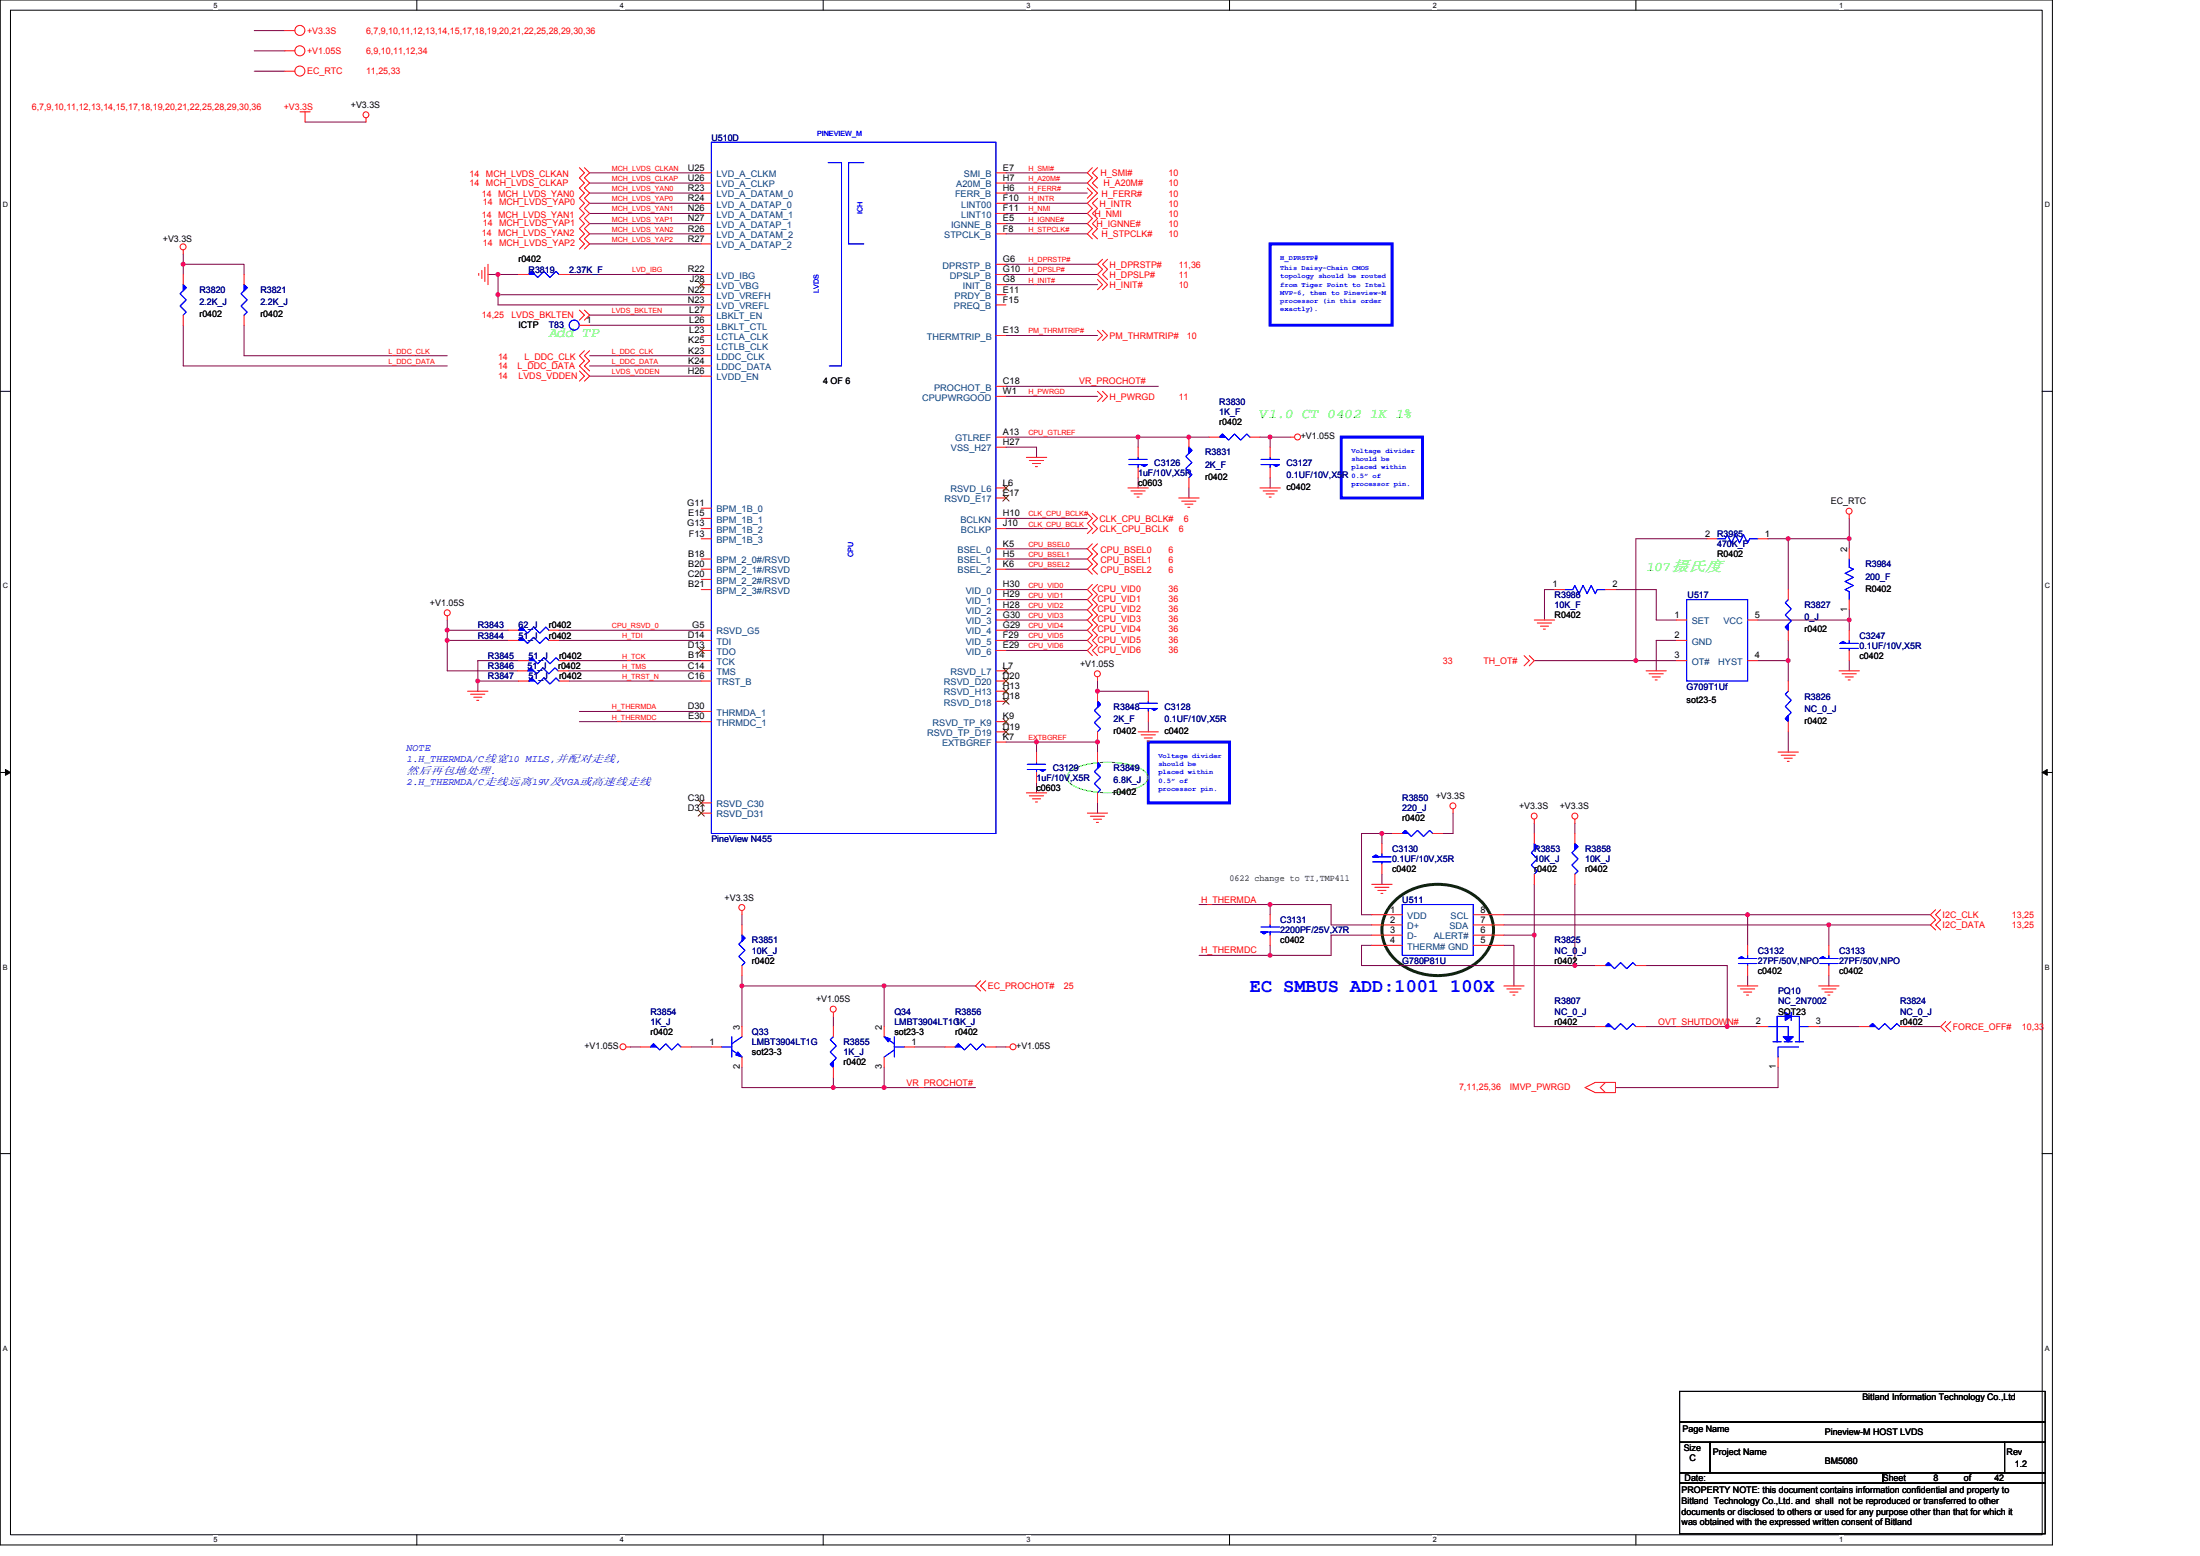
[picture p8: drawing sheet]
<svg xmlns="http://www.w3.org/2000/svg" width="297mm" height="210mm" viewBox="0 0 297 210" stroke-linecap="round" stroke-linejoin="round" font-family="sans-serif">
<path d="M0 0h277.1v208.5h-277.1zM1.4 1.4h274.3v205.7h-274.3z" fill="none" stroke="#000" stroke-width=".14"/>
<g fill="#fff">
<path d="M28.8 .1h.6v1.1h-.6z"/>
<path d="M28.8 207.3h.6v1.1h-.6z"/>
</g>
<path d="M56.3 0v1.4M56.3 207.1v1.4" fill="none" stroke="#000" stroke-width=".14"/>
<g fill="#fff">
<path d="M83.7 .1h.6v1.1h-.6z"/>
<path d="M83.7 207.3h.6v1.1h-.6z"/>
</g>
<path d="M111.1 0v1.4M111.1 207.1v1.4" fill="none" stroke="#000" stroke-width=".14"/>
<g fill="#fff">
<path d="M138.6 .1h.5v1.1h-.5z"/>
<path d="M138.6 207.3h.5v1.1h-.5z"/>
</g>
<path d="M166 0v1.4M166 207.1v1.4" fill="none" stroke="#000" stroke-width=".14"/>
<g fill="#fff">
<path d="M193.4 .1h.6v1.1h-.6z"/>
<path d="M193.4 207.3h.6v1.1h-.6z"/>
</g>
<path d="M220.9 0v1.4M220.9 207.1v1.4" fill="none" stroke="#000" stroke-width=".14"/>
<g fill="#fff">
<path d="M248.3 .1h.6v1.1h-.6z"/>
<path d="M248.3 207.3h.6v1.1h-.6z"/>
<path d="M.4 27.1h.7v1.1h-.7z"/>
<path d="M276.1 27.1h.7v1.1h-.7z"/>
<path d="M.4 78.5h.7v1.1h-.7z"/>
<path d="M276.1 78.5h.7v1.1h-.7z"/>
</g>
<path d="M0 52.8h1.4M275.7 52.8h1.4" fill="none" stroke="#000" stroke-width=".14"/>
<g fill="#fff">
<path d="M.4 130h.7v1.1h-.7z"/>
<path d="M276.1 130h.7v1.1h-.7z"/>
</g>
<path d="M0 104.2h1.4M275.7 104.2h1.4" fill="none" stroke="#000" stroke-width=".14"/>
<path d="M.7 103.8l.7 .4-.7 .4zM275.7 104.2l.7-.4v.8z" fill="#000" stroke="#000" stroke-width=".14"/>
<g fill="#fff">
<path d="M.4 181.4h.7v1.1h-.7z"/>
<path d="M276.1 181.4h.7v1.1h-.7z"/>
</g>
<path d="M0 155.7h1.4M275.7 155.7h1.4M226.8 187.8h49.3v4.1h-49.3zM226.8 191.9h49.3v2.7h-49.3zM226.8 194.6h4.1v4.2h-4.1zM226.8 198.8h27.4v1.3h-27.4zM230.9 194.6h39.8v4.2h-39.8zM254.2 198.8h21.9v1.3h-21.9zM270.7 194.6h5.4v4.2h-5.4zM226.8 200.1h49.3v6.9h-49.3z" fill="none" stroke="#000" stroke-width=".14"/>
<path d="M171.5 32.9h16.5v11h-16.5zM181.1 59h11v8.2h-11zM155 100.1h11v8.3h-11z" fill="none" stroke="#00f" stroke-width=".4"/>
<path d="M188.4 121.5a8.6 8.6 0 0 1 12 .6 5.4 5.4 0 0 1-1.3 8 8.6 8.6 0 0 1-11.3-1.3 5.3 5.3 0 0 1 .6-7.3z" fill="none" stroke="#004000" stroke-width=".4"/>
<path d="M144.5 104.1a8.4 8.4 0 0 1 5-1.2 8.4 8.4 0 0 1 5.1 1.2 .96 .96 0 0 1 0 1.6 8.5 8.5 0 0 1-5.1 1.3 8.4 8.4 0 0 1-5-1.3 .96 .96 0 0 1 0-1.6z" fill="none" stroke="#0f0" stroke-width=".14"/>
<g fill="none" stroke="#800040" stroke-width=".14">
<path d="M34.3 4.1h4.2M34.3 6.9h4.2M34.3 9.6h4.2M41.2 16.5h8.2M24.7 35.7h8.3v1.3M24.7 35.7v1.3M24.7 34.3v1.4M65.9 37h1.3v2.8M67.2 39.8v1.3h27.5M67.2 37h2.8M67.2 39.8h27.5M76.9 37h17.8"/>
<path d="M79.6 23.3h15.1M79.6 26.1h15.1M79.6 24.7h15.1M79.6 27.4h15.1M79.6 30.2h15.1M79.6 28.8h15.1M79.6 31.6h15.1M79.6 32.9h15.1M135.8 37h12.4M135.8 35.7h12.4M135.8 38.4h12.4M135.8 23.3h11"/>
<path d="M135.8 26.1h11M135.8 24.7h11M135.8 27.4h11M135.8 30.2h11M135.8 28.8h11M135.8 31.6h11M24.7 43.9v5.5h35.7M33 43.9v4.1h27.4M79.6 43.9h15.1M79.6 42.5h15.1M79.6 49.4h15.1M79.6 48h15.1"/>
<path d="M79.6 50.8h15.1M135.8 45.3h12.4M135.8 53.5h12.4M135.8 52.1h20.6M135.8 59h17.9M153.7 59v1.3M153.7 59h9.6M170.1 59h1.4M171.5 59v1.3M171.5 59h2.7M135.8 60.3h4.2v1.4M135.8 70h11"/>
<path d="M135.8 71.3h11M135.8 74.1h11M135.8 76.8h11M135.8 75.4h11M135.8 79.6h11M153.7 64.5v1.3M160.5 65.8v1.4M171.5 64.5v1.3M209.9 79.6h-1.4v4.1M218.1 79.6h5.5v4.1h2.8M230.5 72.7h-9.6v16.5M238.7 72.7h2.7v6.9"/>
<path d="M241.4 72.7h8.3M249.7 72.7v1.4M249.7 70v2.7M60.4 83.7v1.3M60.4 85v1.4M60.4 86.4v4.1h9.5M60.4 85h8.2M60.4 86.4h8.2M64.5 91.9h5.5M64.5 91.9v1.4M70 89.2h-5.5v2.7M75.5 86.4h19.2"/>
<path d="M75.5 85h19.2M76.7 90.5h18M76.9 91.9h17.8M76.9 89.2h17.8M78.2 97.4h16.5M78.2 96h16.5M135.8 82.3h11M135.8 80.9h11M135.8 83.7h11M135.8 86.4h11M135.8 85h11M135.8 87.8h11"/>
<path d="M148.2 98.8v2.7M148.2 91.9v1.4h6.8M155 97.4v1.4M207.2 89.2h13.7M220.9 89.2h5.5M226.4 86.4h-2.8v4.1M237.3 89.2h4.1M237.3 83.7h12.4M241.4 89.2v2.7M241.4 98.8v2.7M241.4 86.4v2.8M249.7 89.2v1.3"/>
<path d="M249.7 83.7v1.3M249.7 82.3v1.4M135.8 100.1h4.2v1.4M140 100.1h8.2M140 105.6v1.4M148.2 108.4v1.3M186.6 112.5h1.4M186.6 118v1.3M186.6 112.5h-2.8v10.9h1.4M186.6 112.5v1.4M196.2 109.7v2.8h-1.4M207.2 119.3v6.9"/>
<path d="M207.2 111.1v1.4M212.6 119.3v11M212.6 111.1v1.4M100.2 133.1h19.2M100.2 123.4v1.4M100.2 133.1v5.4M100.2 131.7v1.4M112.5 137.2v1.3M119.4 133.1v5.4M119.4 133.1h12.3M161.9 122.1h9.6M161.9 128.9h9.6"/>
<path d="M171.5 122.1h8.2v2.7h5.5M171.5 122.1v1.3M171.5 127.6v1.3M185.2 126.2h-5.5v2.7h-8.2M185.2 127.6h-1.4v2.7h28.8M203 124.8h43.9M203 126.2h4.2M203 127.6h1.4v5.5M203 123.4h33M207.2 126.2v12.3h8.2M212.6 130.3h2.8M222.2 138.5h11"/>
<path d="M222.2 130.3h11v8.2M233.2 138.5h4.1M236 123.4v4.2M236 131.7v1.4M236 123.4h24.6M245.6 138.5h5.5M246.9 124.8v2.8M246.9 131.7v1.4M246.9 124.8h13.7M257.9 138.5h4.1M85.1 141.3h1.4M93.3 141.3h2.8"/>
<path d="M100.2 144v2.8h12.3M112.5 145.4v1.4M119.4 144v2.8h-6.9M119.4 146.8h12.3M123.5 141.3h4.1M134.5 141.3h1.3M240.1 144v2.8h-22"/>
</g>
<g fill="#f0f" stroke="#f0f" stroke-width=".14">
<circle cx="148.2" cy="100.1" r=".27"/>
<circle cx="139.9" cy="100.1" r=".27"/>
<circle cx="67.2" cy="39.8" r=".27"/>
<circle cx="67.2" cy="37" r=".27"/>
<circle cx="24.7" cy="35.7" r=".27"/>
<circle cx="64.5" cy="91.9" r=".27"/>
<circle cx="148.2" cy="93.3" r=".27"/>
<circle cx="160.5" cy="59" r=".27"/>
<circle cx="153.7" cy="59" r=".27"/>
<circle cx="171.5" cy="59" r=".27"/>
<circle cx="235.9" cy="123.4" r=".27"/>
<circle cx="171.5" cy="122.1" r=".27"/>
<circle cx="171.5" cy="128.9" r=".27"/>
<circle cx="186.6" cy="112.5" r=".27"/>
<circle cx="246.9" cy="124.8" r=".27"/>
<circle cx="119.4" cy="133" r=".27"/>
<circle cx="100.2" cy="133" r=".27"/>
<circle cx="112.5" cy="146.8" r=".27"/>
<circle cx="119.4" cy="146.8" r=".27"/>
<circle cx="60.4" cy="86.4" r=".27"/>
<circle cx="60.4" cy="85" r=".27"/>
<circle cx="249.7" cy="83.7" r=".27"/>
<circle cx="249.7" cy="72.7" r=".27"/>
<circle cx="220.9" cy="89.1" r=".27"/>
<circle cx="241.4" cy="72.7" r=".27"/>
<circle cx="207.1" cy="126.2" r=".27"/>
<circle cx="212.6" cy="130.3" r=".27"/>
<circle cx="233.2" cy="138.5" r=".27"/>
<circle cx="241.4" cy="89.1" r=".27"/>
</g>
<g fill="none" stroke="#f00" stroke-width=".14">
<path d="M38.5 4.1h1.3M38.5 6.9h1.3M38.5 9.6h1.3M40.5 15.1h1.4M41.2 15.1v1.4M49.4 15.9v.6M24.7 33.7v.6M24.7 37v1.4M33 37v1.4M64.6 36.9v.3M65.1 36.5v1.1M65.5 36.1v1.9"/>
<path d="M65.9 35.7v2.7M70 37h1.4M75.5 37h1.4M78.2 22.6l.7 .7-.7 .7 .7 .7-.7 .7 .7 .7-.7 .7 .7 .6-.7 .7 .7 .7-.7 .7 .7 .7-.7 .7 .7 .7-.7 .6 .7 .7-.7 .7M78.9 22.6l.7 .7-.7 .7 .7 .7-.7 .7 .7 .7-.7 .7 .7 .6-.7 .7 .7 .7-.7 .7 .7 .7-.7 .7 .7 .7-.7 .6 .7 .7-.7 .7M94.7 27.4h1.4M94.7 28.8h1.4M94.7 31.6h1.4M94.7 37h1.4M94.7 39.8h1.4M94.7 38.4h1.4M94.7 23.3h1.4"/>
<path d="M94.7 30.2h1.4M94.7 26.1h1.4M94.7 24.7h1.4M94.7 32.9h1.4M134.5 37h1.3M134.5 35.7h1.3M134.5 30.2h1.3M134.5 28.8h1.3M134.5 27.4h1.3M134.5 26.1h1.3M134.5 31.6h1.3M134.5 38.4h1.3"/>
<path d="M134.5 24.7h1.3M134.5 39.8h1.3M134.5 23.3h1.3M146.8 25.4l.7 .7-.7 .7M147.5 22.6l-.7 .7 .7 .7-.7 .7 1.4 1.4-1.4 1.3 .7 .7-.7 .7 .7 .7-.7 .7 .7 .7-.7 .7 .7 .6M148.2 37.7l.7 .7-.7 .7M148.2 22.6l-.7 .7 .7 .7-.7 .7 .7 .7M148.2 26.8l-.7 .6 .7 .7-.7 .7 .7 .7-.7 .7 .7 .7-.7 .7 .7 .6M148.9 35l-.7 .7 .7 .6-.7 .7 1.3 1.4-.6 .7M149.5 35l-.6 .7 .6 .6-.6 .7 .6 .7M24.7 42.5v1.4M33 42.5v1.4"/>
<path d="M78.2 50.1l.7 .7-.7 .6M78.2 41.8l.7 .7-.7 .7M78.2 43.9h1.4M78.9 41.8l.7 .7-.7 .7M78.9 47.3l-.7 .7 .7 .7-.7 .7 1.4 1.4-.7 .6M79.6 47.3l-.7 .7 .7 .7-.7 .7 .7 .7M94.7 41.1h1.4M94.7 43.9h1.4M94.7 45.3h1.4M94.7 42.5h1.4M94.7 46.6h1.4M94.7 48h1.4"/>
<path d="M94.7 49.4h1.4M94.7 50.8h1.4M134.5 59h1.3M134.5 53.5h1.3M134.5 52.1h1.3M134.5 45.3h1.3M134.5 41.1h1.3M148.2 52.8l.7 .7-.7 .7M148.2 44.6l.7 .7-.7 .7M148.9 52.8l.6 .7-.6 .7M148.9 44.6l.6 .7-.6 .7M160.5 59v1.3"/>
<path d="M163.3 59h1.3M168.8 59h1.3M174.2 59h.6M94.7 79.6h1.4M94.7 78.2h1.4M94.7 72.7h1.4M94.7 71.3h1.4M94.7 70h1.4M94.7 68.6h1.4M94.7 76.8h1.4M94.7 75.4h1.4M134.5 60.3h1.3"/>
<path d="M134.5 76.8h1.3M134.5 75.4h1.3M134.5 74.1h1.3M134.5 67.2h1.3M134.5 65.8h1.3M134.5 71.3h1.3M134.5 70h1.3M134.5 79.6h1.3M138.6 61.7h2.7M139 62.1h1.9M139.4 62.5h1.1M139.8 63h.3"/>
<path d="M146.8 69.3l.7 .7-.7 .6 .7 .7-.7 .7M147.5 69.3l.7 .7-.7 .6 .7 .7-.7 .7M147.5 78.9l-.7 .7 .7 .6-.7 .7 .7 .7-.7 .7 .7 .7-.7 .7 .7 .6-.7 .7 .7 .7-.7 .7 .7 .7-.7 .7 .7 .7M147.5 73.4l-.7 .7 .7 .7-.7 .6 .7 .7-.7 .7 .7 .7M148.2 78.9l-.7 .7 .7 .6-.7 .7 .7 .7-.7 .7 .7 .7-.7 .7 .7 .6-.7 .7 .7 .7-.7 .7 .7 .7-.7 .7 .7 .7M148.2 73.4l-.7 .7 .7 .7-.7 .6 .7 .7-.7 .7 .7 .7M152.3 65.8h2.7M152.7 66.3h1.9M153.1 66.7h1.1M153.5 67.1h.3M153.7 63.1v1.4M153.7 60.3v1.4"/>
<path d="M159.1 67.2h2.8M159.6 67.6h1.9M160 68h1.1M160.4 68.5h.3M160.5 64.5v1.3M170.1 65.8h2.8M170.5 66.3h2M170.9 66.7h1.1M171.4 67.1h.2M171.5 63.1v1.4M171.5 60.3v1.4M209.9 79.6h1.4"/>
<path d="M216.8 79.6h1.3M230.5 72.7h1.3M237.3 72.7h1.4M241.4 79.6v1.3M249.7 74.1v1.3M249.7 69.4v.6M60.4 83.1v.6M63.1 93.3h2.8M63.5 93.7h2M64 94.1h1.1M64.4 94.5h.2M68.6 86.4h1.4"/>
<path d="M68.6 85h1.4M69.9 90.5h1.3M70 89.2h1.4M70 91.9h1.4M74.1 86.4h1.4M74.1 85h1.4M75.4 90.5h1.3M75.5 89.2h1.4M75.5 91.9h1.4M94.7 97.4h1.4M94.7 91.9h1.4M94.7 90.5h1.4"/>
<path d="M94.7 89.2h1.4M94.7 87.8h1.4M94.7 86.4h1.4M94.7 85h1.4M94.7 96h1.4M134.5 94.6h1.3M134.5 93.3h1.3M134.5 90.5h1.3M134.5 87.8h1.3M134.5 86.4h1.3M134.5 83.7h1.3M134.5 82.3h1.3"/>
<path d="M134.5 80.9h1.3M134.5 85h1.3M134.5 91.9h1.3M134.5 98.8h1.3M134.5 97.4h1.3M148.2 91.4v.5M148.2 93.3v1.3M148.2 98.8v1.3M153.7 98.8h2.7M154.1 99.2h1.9M154.5 99.6h1.1M154.9 100h.3"/>
<path d="M155 96v1.4M155 93.3v1.3M205.8 88.5l.7 .7-.7 .7M206.5 88.5l.7 .7-.7 .7M207.2 83.7h2.7M207.6 84.1h1.9M208 84.5h1.1M208.4 84.9h.3M222.2 90.5h2.8M222.6 90.9h2M223.1 91.4h1.1M223.5 91.8h.2"/>
<path d="M226.4 86.4h1.3M226.4 89.2h1.3M226.4 83.7h1.3M236 89.2h1.3M236 83.7h1.3M241.4 85v1.4M241.4 97.4v1.4M241.4 91.9v1.4M248.3 90.5h2.8M248.7 90.9h1.9M249.1 91.4h1.1M249.5 91.8h.3"/>
<path d="M249.7 85v1.4M249.7 87.8v1.4M249.7 80.9v1.4M94.7 108.4h1.4M94.7 109.7h1.4M134.5 100.1h1.3M138.6 107h2.7M139 107.4h1.9M139.4 107.8h1.1M139.8 108.2h.3M140 104.2v1.4M140 101.5v1.4"/>
<path d="M146.8 109.7h2.7M147.2 110.2h1.9M147.6 110.6h1.1M148 111h.3M148.2 101.5v1.4M148.2 107v1.4M185.2 119.3h2.8M185.6 119.7h1.9M186.6 113.9v1.3M186.6 116.6v1.4M188 112.5h1.3M193.4 112.5h1.4"/>
<path d="M196.2 109.2v.5M207.2 110.6v.5M207.2 112.5v1.4M207.2 118v1.3M212.6 110.6v.5M212.6 112.5v1.4M212.6 118v1.3M240.1 101.5h2.7M240.5 101.9h1.9M240.9 102.3h1.1M241.3 102.7h.3M100.2 122.9v.5"/>
<path d="M100.2 124.8v1.4M100.2 130.3v1.4M100.2 138.5v1.4M112.5 138.5v1.4M112.5 136.6v.6M119.4 138.5v1.4M132.4 132.4l-.7 .7 .7 .6M133.1 132.4l-.7 .7 .7 .6M171.5 126.2v1.4M171.5 123.4v1.4M185.2 123.4h4.1M185.2 124.8h4.1"/>
<path d="M185.2 126.2h4.1M185.2 127.6h4.1M186 120.2h1.1M186.5 120.6h.2M198.9 127.6h4.1M198.9 126.2h4.1M198.9 124.8h4.1M198.9 123.4h4.1M203 133.1h2.8M203.5 133.5h1.9M203.9 133.9h1.1M204.3 134.3h.3"/>
<path d="M215.4 138.5h1.4M215.4 130.3h1.4M220.9 138.5h1.3M220.9 130.3h1.3M234.6 133.1h2.7M235 133.5h1.9M235.4 133.9h1.1M235.8 134.3h.3M236 127.6v1.3M236 130.3v1.4M237.3 138.5h1.4M244.2 138.5h1.4"/>
<path d="M245.6 133.1h2.7M246 133.5h1.9M246.4 133.9h1.1M246.8 134.3h.3M246.9 127.6v1.3M246.9 130.3v1.4M251.1 138.5h1.3M256.5 138.5h1.4M261.3 122.8l-.7 .6 .7 .7-.7 .7 .7 .7M262 122.8l-.7 .6 .7 .7-.7 .7 .7 .7M262.7 137.9l-.7 .6 .7 .7M263.4 137.9l-.7 .6 .7 .7"/>
<path d="M84.5 141.3h.6M86.5 141.3h1.3M91.9 141.3h1.4M96.1 141.3h1.3M100.2 142.6v1.4M112.5 144v1.4M119.4 142.6v1.4M122.1 141.3h1.4M127.6 141.3h1.4M133.1 141.3h1.4M135.8 141.3h.6M214 146.8l1.4-.7h2.7v1.3h-2.7z"/>
<path d="M216.8 146.1l-.7 .7 .7 .6M240.1 142.6v1.4"/>
<circle cx="40.5" cy="6.9" r=".68"/>
<circle cx="40.5" cy="9.6" r=".68"/>
<circle cx="40.5" cy="4.1" r=".68"/>
<circle cx="49.4" cy="15.5" r=".4"/>
<circle cx="24.7" cy="33.3" r=".4"/>
<circle cx="175.2" cy="59" r=".4"/>
<circle cx="249.7" cy="69" r=".4"/>
<circle cx="60.4" cy="82.7" r=".4"/>
<circle cx="148.2" cy="90.9" r=".4"/>
<circle cx="196.2" cy="108.8" r=".4"/>
<circle cx="207.1" cy="110.1" r=".4"/>
<circle cx="212.6" cy="110.1" r=".4"/>
<circle cx="100.2" cy="122.5" r=".4"/>
<circle cx="112.5" cy="136.2" r=".4"/>
<circle cx="84.1" cy="141.3" r=".4"/>
<circle cx="136.8" cy="141.3" r=".4"/>
</g>
<g fill="none" stroke="#00f" stroke-width=".14">
<path d="M96.1 19.2h38.4v93.3h-38.4zM24.7 38.4l.4 .4-.8 .8 .8 .9-.8 .8 .8 .8-.4 .4M33 38.4l.4 .4-.8 .8 .8 .9-.8 .8 .8 .8-.4 .4M71.4 37l.4-.4 .8 .8 .8-.8 .8 .8 .9-.8 .4 .4M111.8 21.9h1.8v27.5h-1.6M116.6 21.9h-2v11h2M164.6 59l.5-.4 .8 .8 .8-.8 .8 .8 .8-.8 .5 .4M152.4 62h2.5M152.4 62.7h2.5h-.1M153.7 62.7v.4M153.7 61.7v.3M160.5 60.3l.4 .5-.8 .8 .8 .8-.8 .8 .8 .9-.4 .4"/>
<path d="M170.3 62h2.4M170.3 62.7h2.4h-.1M171.5 62.7v.4M171.5 61.7v.3M211.3 79.6h1.1l.2-.6 .6 1.1 .5-1.1 .6 1.1 .5-1.1 .6 1.1 .3-.5h1.1M231.8 72.7h1.1l.3-.5 .6 1.1 .5-1.1 .6 1.1 .5-1.1 .6 1.1 .2-.6h1.1M249.7 75.4v1.1l.5 .3-1.1 .6 1.1 .5-1.1 .6 1.1 .5-1.1 .6 .6 .2v1.1M70 86.4l.4-.4 .8 .8 .8-.8 .9 .8 .8-.8 .4 .4M70 85l.4-.4 .8 .8 .8-.8 .9 .8 .8-.8 .4 .4M71.2 90.5l.4-.4 .9 .8 .8-.8 .8 .8 .8-.8 .5 .4M71.4 89.2l.4-.4 .8 .8 .8-.8 .8 .8 .9-.8 .4 .4M71.4 91.9l.4-.4 .8 .8 .8-.8 .8 .8 .9-.8 .4 .4"/>
<path d="M148.2 94.6l.4 .5-.8 .8 .8 .8-.8 .8 .8 .8-.4 .5M153.8 94.9h2.5M153.8 95.6h2.5h-.2M155 95.6v.4M155 94.6v.3M227.7 80.9h8.3v11h-8.3zM241.4 80.9l-.4 .4 .8 .9-.8 .8 .8 .8-.8 .8 .4 .4M241.4 93.3l-.4 .4 .8 .8-.8 .8 .8 .9-.8 .8 .4 .4M248.4 87.5h2.5M248.6 86.8h-.2h2.5M249.7 86.4v.4M249.7 87.5v.3"/>
<path d="M138.7 103.1h2.5M138.7 103.8h2.5h-.1M140 103.8v.4M140 102.9v.2M148.2 102.9l.4 .4-.8 .8 .8 .8-.8 .8 .8 .9-.4 .4M185.4 116.3h2.4M185.5 115.6h-.1h2.4M186.6 115.2v.4M186.6 116.3v.3M189.3 112.5l.4-.4 .9 .8 .8-.8 .8 .8 .8-.8 .4 .4M207.2 113.9l.4 .4-.8 .8 .8 .8-.8 .8 .8 .9-.4 .4M212.6 113.9l.5 .4-.9 .8 .9 .8-.9 .8 .9 .9-.5 .4"/>
<path d="M98.8 139.9v2.7M100.2 126.2l.4 .4-.8 .8 .8 .8-.8 .9 .8 .8-.4 .4M100.2 139.9l-1.4 1M112.5 139.9l-.4 .4 .8 .8-.8 .9 .8 .8-.8 .8 .4 .4M119.4 139.9l1.4 1M120.8 139.9v2.7M170.3 125.1h2.4M170.4 125.8h-.1h2.4M171.5 125.8v.4M171.5 124.8v.3M189.3 122.1h9.6v6.8h-9.6zM216.8 138.5l.4-.4 .8 .8 .8-.8 .8 .8 .9-.8 .4 .4"/>
<path d="M216.8 130.3l.4-.4 .8 .8 .8-.8 .8 .8 .9-.8 .4 .4M234.7 130h2.5M234.9 129.3h-.2h2.5M236 128.9v.4M236 130v.3M238.7 138.5h2.7v1.4M241 137.2h-1.1v3.4M241.8 137.2h1.1v3.4M241.8 136.6v1.1M242.9 138.5h1.3M245.7 130h2.5M245.8 129.3h-.1h2.5"/>
<path d="M246.9 128.9v.4M246.9 130v.3M252.4 138.5l.4-.4 .9 .8 .8-.8 .8 .8 .8-.8 .4 .4M87.8 141.3l.4-.4 .9 .8 .8-.8 .8 .8 .8-.8 .4 .4M97.4 141.3h1.4M98.8 141.7l1.4 .9M120.8 141.3h1.3M120.8 141.7l-1.4 .9M129 141.3l.4-.4 .8 .8 .8-.8 .8 .8 .9-.8 .4 .4M239.4 140.6h1.1M240.9 140.6h1.1M242.4 140.6h1.1"/>
<path d="M242.8 141.3h-2.7v1.3"/>
<circle cx="77.5" cy="43.9" r=".68"/>
</g>
<g fill="#00f" stroke="#00f" stroke-width=".14">
<path d="M155.4 95.6h.9l-.5 .3z" fill-rule="evenodd"/>
<path d="M155.4 95.6h.9l-.5 .3z" fill-rule="evenodd"/>
<path d="M248.4 86.8l.5-.2 .4 .2z" fill-rule="evenodd"/>
<path d="M248.4 86.8l.5-.2 .4 .2z" fill-rule="evenodd"/>
<path d="M171.9 62.7h.8l-.4 .3z" fill-rule="evenodd"/>
<path d="M171.9 62.7h.8l-.4 .3z" fill-rule="evenodd"/>
<path d="M71.2 90.5l.4-.4 .4 .4z" fill-rule="evenodd"/>
<path d="M71.2 90.5l.4-.4 .4 .4z" fill-rule="evenodd"/>
<path d="M70.4 86l.4 .4h-.8z" fill-rule="evenodd"/>
<path d="M70.4 86l.4 .4h-.8z" fill-rule="evenodd"/>
<path d="M207.2 113.9l.4 .4-.4 .4z" fill-rule="evenodd"/>
<path d="M207.2 113.9l.4 .4-.4 .4z" fill-rule="evenodd"/>
<path d="M241 84.6l.4-.4v.8z" fill-rule="evenodd"/>
<path d="M241 84.6l.4-.4v.8z" fill-rule="evenodd"/>
<path d="M154.1 62.7h.8l-.4 .3z" fill-rule="evenodd"/>
<path d="M154.1 62.7h.8l-.4 .3z" fill-rule="evenodd"/>
<path d="M245.7 129.3l.4-.2 .4 .2z" fill-rule="evenodd"/>
<path d="M245.7 129.3l.4-.2 .4 .2z" fill-rule="evenodd"/>
<path d="M33 38.4l.4 .4-.4 .4z" fill-rule="evenodd"/>
<path d="M33 38.4l.4 .4-.4 .4z" fill-rule="evenodd"/>
<path d="M217.2 138.1l.4 .4h-.8z" fill-rule="evenodd"/>
<path d="M217.2 138.1l.4 .4h-.8z" fill-rule="evenodd"/>
<path d="M100.2 126.2l.4 .4-.4 .4z" fill-rule="evenodd"/>
<path d="M100.2 126.2l.4 .4-.4 .4z" fill-rule="evenodd"/>
<path d="M241 136.6l.8 .6-.8 .5z" fill-rule="evenodd"/>
<path d="M240.8 139.9h1.3l-.7 .7z" fill-rule="evenodd"/>
<path d="M241 136.6l.8 .6-.8 .5z" fill-rule="evenodd"/>
<path d="M240.8 139.9h1.3l-.7 .7z" fill-rule="evenodd"/>
<path d="M212.6 113.9l.5 .4-.5 .4z" fill-rule="evenodd"/>
<path d="M212.6 113.9l.5 .4-.5 .4z" fill-rule="evenodd"/>
<path d="M170.3 125.8h.8l-.4 .2z" fill-rule="evenodd"/>
<path d="M170.3 125.8h.8l-.4 .2z" fill-rule="evenodd"/>
<path d="M217.2 129.9l.4 .4h-.8z" fill-rule="evenodd"/>
<path d="M217.2 129.9l.4 .4h-.8z" fill-rule="evenodd"/>
<path d="M71.8 88.8l.4 .4h-.8z" fill-rule="evenodd"/>
<path d="M71.8 88.8l.4 .4h-.8z" fill-rule="evenodd"/>
<path d="M185.4 115.6l.4-.2 .4 .2z" fill-rule="evenodd"/>
<path d="M185.4 115.6l.4-.2 .4 .2z" fill-rule="evenodd"/>
<path d="M252.4 138.5l.4-.4 .4 .4z" fill-rule="evenodd"/>
<path d="M252.4 138.5l.4-.4 .4 .4z" fill-rule="evenodd"/>
<path d="M129.4 140.9l.4 .4h-.8z" fill-rule="evenodd"/>
<path d="M129.4 140.9l.4 .4h-.8z" fill-rule="evenodd"/>
<path d="M140.4 103.8h.8l-.4 .3z" fill-rule="evenodd"/>
<path d="M140.4 103.8h.8l-.4 .3z" fill-rule="evenodd"/>
<path d="M88.2 140.9l.4 .4h-.8z" fill-rule="evenodd"/>
<path d="M88.2 140.9l.4 .4h-.8z" fill-rule="evenodd"/>
<path d="M112.1 143.6l.4-.4v.8z" fill-rule="evenodd"/>
<path d="M112.1 143.6l.4-.4v.8z" fill-rule="evenodd"/>
<path d="M234.7 129.3l.4-.2 .4 .2z" fill-rule="evenodd"/>
<path d="M234.7 129.3l.4-.2 .4 .2z" fill-rule="evenodd"/>
<path d="M71.8 36.6l.4 .4h-.8z" fill-rule="evenodd"/>
<path d="M71.8 36.6l.4 .4h-.8z" fill-rule="evenodd"/>
<path d="M71.8 91.5l.4 .4h-.8z" fill-rule="evenodd"/>
<path d="M71.8 91.5l.4 .4h-.8z" fill-rule="evenodd"/>
<path d="M99.6 142l.6 .6-.8-.2z" fill-rule="evenodd"/>
<path d="M99.6 142l.6 .6-.8-.2z" fill-rule="evenodd"/>
<path d="M189.7 112.1l.4 .4h-.8z" fill-rule="evenodd"/>
<path d="M189.7 112.1l.4 .4h-.8z" fill-rule="evenodd"/>
<path d="M165.1 58.6l.4 .4h-.9z" fill-rule="evenodd"/>
<path d="M165.1 58.6l.4 .4h-.9z" fill-rule="evenodd"/>
<path d="M148.2 102.9l.4 .4-.4 .4z" fill-rule="evenodd"/>
<path d="M148.2 102.9l.4 .4-.4 .4z" fill-rule="evenodd"/>
<path d="M160.5 60.3l.4 .5-.4 .4z" fill-rule="evenodd"/>
<path d="M160.5 60.3l.4 .5-.4 .4z" fill-rule="evenodd"/>
<path d="M119.4 139.9l.8 .3-.3 .4z" fill-rule="evenodd"/>
<path d="M119.4 139.9l.8 .3-.3 .4z" fill-rule="evenodd"/>
<path d="M241.4 96.6v.8l-.4-.4z" fill-rule="evenodd"/>
<path d="M241.4 96.6v.8l-.4-.4z" fill-rule="evenodd"/>
<path d="M148.2 94.6l.4 .5-.4 .4z" fill-rule="evenodd"/>
<path d="M148.2 94.6l.4 .5-.4 .4z" fill-rule="evenodd"/>
<path d="M24.7 38.4l.4 .4-.4 .4z" fill-rule="evenodd"/>
<path d="M24.7 38.4l.4 .4-.4 .4z" fill-rule="evenodd"/>
<path d="M70.4 84.6l.4 .4h-.8z" fill-rule="evenodd"/>
<path d="M70.4 84.6l.4 .4h-.8z" fill-rule="evenodd"/>
</g>
<g fill="none" stroke="#804000" stroke-width=".14">
<path d="M94.3 38l.8 .8M95.1 38l-.8 .8M135.4 66.8l.8 .8M135.4 65.4l.8 .9M136.2 66.8l-.8 .8M136.2 65.4l-.8 .9M94.3 87.4l.8 .8M95.1 87.4l-.8 .8M135.4 94.2l.8 .9M135.4 92.9l.8 .8M135.4 90.1l.8 .9M135.4 91.5l.8 .8"/>
<path d="M135.4 98.4l.8 .8M135.4 97l.8 .8M136.2 94.2l-.8 .9M136.2 92.9l-.8 .8M136.2 90.1l-.8 .9M136.2 91.5l-.8 .8M136.2 98.4l-.8 .8M136.2 97l-.8 .8M94.3 107.9l.8 .9M94.3 109.3l.8 .9M95.1 107.9l-.8 .9M95.1 109.3l-.8 .9"/>
</g>
<text font-size="2.6" fill="#00f" x="168.8" y="133.9">EC SMBUS ADD:1001 100X</text>
<g font-size="1.9" fill="#0f0">
<text x="74.1" y="45.5">Add TP</text>
<text x="170.1" y="56.5">V1.0 CT 0402 1K 1%</text>
<text x="222.2" y="77">107摄氏度</text>
</g>
<text font-size="1.5" fill="#00f" x="54.9" y="104.4">然后再包地处理.</text>
<g font-size="1.4" fill="#00f">
<text x="54.9" y="101.3">NOTE</text>
<text x="54.9" y="102.8">1.H_THERMDA/C线宽10 MILS,并配对走线,</text>
<text x="54.9" y="105.9">2.H_THERMDA/C走线远离19V及VGA或高速线走线</text>
</g>
<g font-size="1.2" fill="#f00">
<text x="41.5" y="4.6">+V3.3S</text>
<text x="49.4" y="4.6">6,7,9,10,11,12,13,14,15,17,18,19,20,21,22,25,28,29,30,36</text>
<text x="41.5" y="7.3">+V1.05S</text>
<text x="41.5" y="10">EC_RTC</text>
<text x="49.4" y="10">11,25,33</text>
<text x="49.4" y="7.3">6,9,10,11,12,34</text>
<text x="4.3" y="14.8">6,7,9,10,11,12,13,14,15,17,18,19,20,21,22,25,28,29,30,36</text>
<text x="38.3" y="14.8">+V3.3S</text>
<text x="63.4" y="23.9">14</text>
<text x="65.6" y="23.9">MCH_LVDS_CLKAN</text>
<text x="148.6" y="23.7">H_SMI#</text>
<text x="157.8" y="23.7">10</text>
<text x="63.4" y="25.1">14</text>
<text x="65.1" y="26.6">14 MCH_LVDS_YAN0</text>
<text x="65.1" y="29.4">14 MCH_LVDS_YAN1</text>
<text x="65.2" y="27.7">14</text>
<text x="65.6" y="25.1">MCH_LVDS_CLKAP</text>
<text x="67.4" y="27.7">MCH_LVDS_YAP0</text>
<text x="147.8" y="29.3">H_NMI</text>
<text x="148.5" y="27.9">H_INTR</text>
<text x="148.7" y="26.6">H_FERR#</text>
<text x="149" y="25.1">H_A20M#</text>
<text x="157.8" y="25.1">10</text>
<text x="157.8" y="26.6">10</text>
<text x="157.8" y="27.9">10</text>
<text x="157.8" y="29.3">10</text>
<text x="65.1" y="31.9">14 MCH_LVDS_YAN2</text>
<text x="65.2" y="33.2">14</text>
<text x="65.2" y="30.5">14</text>
<text x="67.4" y="33.2">MCH_LVDS_YAP2</text>
<text x="67.4" y="30.5">MCH_LVDS_YAP1</text>
<text x="148" y="30.6">H_IGNNE#</text>
<text x="148.7" y="32">H_STPCLK#</text>
<text x="157.8" y="32">10</text>
<text x="157.8" y="30.6">10</text>
<text x="149.8" y="37.5">H_DPSLP#</text>
<text x="149.8" y="36.1">H_DPRSTP#</text>
<text x="149.8" y="38.8">H_INIT#</text>
<text x="159.1" y="37.5">11</text>
<text x="159.1" y="36.1">11,36</text>
<text x="159.1" y="38.8">10</text>
<text x="65.1" y="43">14,25</text>
<text x="69" y="43">LVDS_BKLTEN</text>
<text x="149.8" y="45.7">PM_THRMTRIP#</text>
<text x="160.2" y="45.7">10</text>
<text x="67.2" y="49.8">14</text>
<text x="67.2" y="48.6">14</text>
<text x="67.2" y="51.2">14</text>
<text x="69.9" y="49.8">L_DDC_DATA</text>
<text x="70" y="51.2">LVDS_VDDEN</text>
<text x="70.8" y="48.6">L_DDC_CLK</text>
<text x="145.7" y="51.9">VR_PROCHOT#</text>
<text x="149.8" y="53.9">H_PWRGD</text>
<text x="159.1" y="53.9">11</text>
<text x="148.5" y="70.4">CLK_CPU_BCLK#</text>
<text x="148.5" y="71.8">CLK_CPU_BCLK</text>
<text x="159.1" y="71.8">6</text>
<text x="159.8" y="70.4">6</text>
<text x="148.6" y="74.6">CPU_BSEL0</text>
<text x="148.6" y="76">CPU_BSEL1</text>
<text x="148.6" y="77.4">CPU_BSEL2</text>
<text x="157.8" y="74.6">6</text>
<text x="157.8" y="76">6</text>
<text x="157.8" y="77.4">6</text>
<text x="148.2" y="81.2">CPU_VID1</text>
<text x="148.2" y="84">CPU_VID3</text>
<text x="148.2" y="82.6">CPU_VID2</text>
<text x="148.2" y="79.9">CPU_VID0</text>
<text x="157.8" y="81.2">36</text>
<text x="157.8" y="84">36</text>
<text x="157.8" y="82.6">36</text>
<text x="157.8" y="79.9">36</text>
<text x="148.2" y="86.7">CPU_VID5</text>
<text x="148.2" y="85.3">CPU_VID4</text>
<text x="148.2" y="88.1">CPU_VID6</text>
<text x="157.8" y="86.7">36</text>
<text x="157.8" y="85.3">36</text>
<text x="157.8" y="88.1">36</text>
<text x="194.8" y="89.6">33</text>
<text x="200.3" y="89.6">TH_OT#</text>
<text x="162.2" y="121.8">H_THERMDA</text>
<text x="262.3" y="125.3">I2C_DATA</text>
<text x="262.3" y="123.9">I2C_CLK</text>
<text x="271.6" y="123.9">13,25</text>
<text x="271.6" y="125.3">13,25</text>
<text x="162.2" y="128.7">H_THERMDC</text>
<text x="133.4" y="133.5">EC_PROCHOT#</text>
<text x="143.7" y="133.5">25</text>
<text x="223.9" y="138.3">OVT_SHUTDOWN#</text>
<text x="263.7" y="139">FORCE_OFF#</text>
<text x="273" y="139">10,33</text>
<text x="122.4" y="146.5">VR_PROCHOT#</text>
<text x="197" y="147.1">7,11,25,36</text>
<text x="203.9" y="147.1">IMVP_PWRGD</text>
</g>
<g font-size="1.2">
<text x="47.4" y="14.6">+V3.3S</text>
<text x="92.9" y="23">U25</text>
<text x="135.4" y="23">E7</text>
<text x="92.9" y="27.1">R24</text>
<text x="92.9" y="28.5">N26</text>
<text x="92.9" y="29.9">N27</text>
<text x="92.9" y="25.8">R23</text>
<text x="92.9" y="24.4">U26</text>
<text x="135.4" y="24.4">H7</text>
<text x="135.4" y="29.9">E5</text>
<text x="135.4" y="28.5">F11</text>
<text x="135.4" y="27.1">F10</text>
<text x="135.4" y="25.8">H6</text>
<text x="22" y="32.7">+V3.3S</text>
<text x="70" y="35.4">r0402</text>
<text x="92.9" y="31.3">R26</text>
<text x="92.9" y="32.6">R27</text>
<text x="135.4" y="31.3">F8</text>
<text x="135.4" y="35.4">G6</text>
<text x="92.9" y="36.7">R22</text>
<text x="92.9" y="39.5">N22</text>
<text x="92.9" y="40.9">N23</text>
<text x="93.1" y="38.1">J28</text>
<text x="135.4" y="36.7">G10</text>
<text x="135.4" y="40.9">F15</text>
<text x="135.4" y="38.1">G8</text>
<text x="135.4" y="39.5">E11</text>
<text x="26.9" y="42.8">r0402</text>
<text x="35.2" y="42.8">r0402</text>
<text x="70" y="44.3">ICTP</text>
<text x="79.2" y="43.6">1</text>
<text x="92.9" y="46.3">K25</text>
<text x="92.9" y="47.7">K23</text>
<text x="93.1" y="43.6">L26</text>
<text x="93.1" y="45">L23</text>
<text x="93.1" y="42.2">L27</text>
<text x="135.4" y="45">E13</text>
<text x="92.9" y="50.5">H26</text>
<text x="92.9" y="49.1">K24</text>
<text x="111.1" y="51.9">4 OF 6</text>
<text x="135.4" y="53.2">W1</text>
<text x="135.4" y="51.8">C18</text>
<text x="135.4" y="58.7">A13</text>
<text x="164.6" y="57.4">r0402</text>
<text x="175.6" y="59.3">+V1.05S</text>
<text x="135.4" y="65.6">L6</text>
<text x="135.4" y="60">H27</text>
<text x="153.7" y="65.6">c0603</text>
<text x="162.7" y="64.8">r0402</text>
<text x="92.8" y="71">G13</text>
<text x="92.8" y="68.3">G11</text>
<text x="92.9" y="69.7">E15</text>
<text x="135.4" y="66.9">E17</text>
<text x="135.4" y="71">J10</text>
<text x="135.4" y="69.7">H10</text>
<text x="173.7" y="66.1">c0402</text>
<text x="247.2" y="68.1">EC_RTC</text>
<text x="92.9" y="77.9">C20</text>
<text x="92.9" y="76.5">B20</text>
<text x="92.9" y="75.1">B18</text>
<text x="93" y="72.4">F13</text>
<text x="135.4" y="76.5">K6</text>
<text x="135.4" y="75.1">H5</text>
<text x="135.4" y="73.8">K5</text>
<text x="230.2" y="72.4">2</text>
<text x="231.8" y="75.2">R0402</text>
<text x="238.3" y="72.4">1</text>
<text x="249.4" y="74.5" transform="rotate(-90 249.4 74.5)">2</text>
<text x="58.1" y="81.8">+V1.05S</text>
<text x="92.9" y="79.3">B21</text>
<text x="135.4" y="83.4">G30</text>
<text x="135.4" y="82">H28</text>
<text x="135.4" y="80.6">H29</text>
<text x="135.4" y="79.3">H30</text>
<text x="209.6" y="79.3">1</text>
<text x="209.9" y="83.4">R0402</text>
<text x="217.7" y="79.3">2</text>
<text x="226.1" y="83.4">1</text>
<text x="236.9" y="83.4">5</text>
<text x="249.4" y="82.6" transform="rotate(-90 249.4 82.6)">1</text>
<text x="251.9" y="79.9">R0402</text>
<text x="74.1" y="86.2">r0402</text>
<text x="74.1" y="84.8">r0402</text>
<text x="75.5" y="88.9">r0402</text>
<text x="92.9" y="87.5">D13</text>
<text x="92.9" y="86.1">D14</text>
<text x="92.9" y="88.9">B14</text>
<text x="93.5" y="84.8">G5</text>
<text x="135.4" y="87.5">E29</text>
<text x="135.4" y="86.1">F29</text>
<text x="135.4" y="84.8">G29</text>
<text x="226.1" y="86.1">2</text>
<text x="226.1" y="88.9">3</text>
<text x="236.9" y="88.9">4</text>
<text x="243.6" y="85.3">r0402</text>
<text x="251.1" y="88.9">c0402</text>
<text x="75.3" y="90.3">r0402</text>
<text x="75.5" y="91.7">r0402</text>
<text x="92.9" y="91.6">C16</text>
<text x="92.9" y="90.2">C14</text>
<text x="92.9" y="95.7">D30</text>
<text x="135.4" y="90.2">L7</text>
<text x="135.4" y="94.3">D18</text>
<text x="135.4" y="93">H13</text>
<text x="135.4" y="91.6">D20</text>
<text x="145.8" y="90">+V1.05S</text>
<text x="227.7" y="94.8">sot23-5</text>
<text x="92.9" y="97.1">E30</text>
<text x="135.4" y="98.5">D19</text>
<text x="135.4" y="97.1">K9</text>
<text x="135.4" y="99.8">K7</text>
<text x="150.4" y="99.1">r0402</text>
<text x="157.2" y="99.1">c0402</text>
<text x="243.6" y="97.7">r0402</text>
<text x="140" y="106.7">c0603</text>
<text x="150.4" y="107.3">r0402</text>
<text x="193.8" y="107.8">+V3.3S</text>
<text x="92.9" y="108.1">C30</text>
<text x="92.9" y="109.4">D31</text>
<text x="189.3" y="110.8">r0402</text>
<text x="205.1" y="109.2">+V3.3S</text>
<text x="210.6" y="109.2">+V3.3S</text>
<text x="188" y="117.7">c0402</text>
<text x="207.2" y="117.7">r0402</text>
<text x="214" y="117.7">r0402</text>
<text x="97.8" y="121.6">+V3.3S</text>
<text x="187.7" y="123.1">1</text>
<text x="187.7" y="124.5">2</text>
<text x="187.7" y="125.9">3</text>
<text x="199.9" y="124.5">7</text>
<text x="199.9" y="123.1">8</text>
<text x="199.9" y="125.9">6</text>
<text x="101.5" y="130">r0402</text>
<text x="172.9" y="127.3">c0402</text>
<text x="187.7" y="127.3">4</text>
<text x="199.9" y="127.3">5</text>
<text x="209.9" y="130">r0402</text>
<text x="237.3" y="131.4">c0402</text>
<text x="248.3" y="131.4">c0402</text>
<text x="110.2" y="135.3">+V1.05S</text>
<text x="240.1" y="136.9">SOT23</text>
<text x="78.9" y="141.6">+V1.05S</text>
<text x="87.8" y="139.7">r0402</text>
<text x="95.8" y="141">1</text>
<text x="99.9" y="139" transform="rotate(-90 99.9 139)">3</text>
<text x="101.5" y="142.4">sot23-3</text>
<text x="113.9" y="143.8">r0402</text>
<text x="119.1" y="139" transform="rotate(-90 119.1 139)">2</text>
<text x="120.8" y="139.7">sot23-3</text>
<text x="123.1" y="141">1</text>
<text x="129" y="139.7">r0402</text>
<text x="137.2" y="141.6">+V1.05S</text>
<text x="209.9" y="138.3">r0402</text>
<text x="237.1" y="138.2">2</text>
<text x="245.1" y="138.2">3</text>
<text x="256.5" y="138.3">r0402</text>
<text x="99.9" y="144.3" transform="rotate(-90 99.9 144.3)">2</text>
<text x="119.1" y="144.3" transform="rotate(-90 119.1 144.3)">3</text>
<text x="239.8" y="144.3" transform="rotate(-90 239.8 144.3)">1</text>
<text x="251.5" y="188.9">Bitland Information Technology Co.,Ltd</text>
<text x="227.2" y="193.3">Page Name</text>
<text x="227.3" y="195.7">Size</text>
<text x="228.1" y="197.1">C</text>
<text x="231.3" y="196.3">Project Name</text>
<text x="246.4" y="197.5">BM5080</text>
<text x="246.4" y="193.7">Pineview-M HOST LVDS</text>
<text x="270.9" y="196.3">Rev</text>
<text x="272" y="198">1.2</text>
<text x="227.1" y="201.5">PROPERTY NOTE: this document contains information confidential and property to</text>
<text x="227.1" y="202.9">Bitland Technology Co.,Ltd. and shall not be reproduced or transferred to other</text>
<text x="227.5" y="199.9">Date:</text>
<text x="254.2" y="199.9">Sheet</text>
<text x="261.1" y="199.9">8</text>
<text x="265.2" y="199.9">of</text>
<text x="269.3" y="199.9">42</text>
<text x="227.1" y="204.4">documents or disclosed to others or used for any purpose other than that for which it</text>
<text x="227.1" y="205.8">was obtained with the expressed written consent of Bitland</text>
</g>
<g font-size="1.2" fill="#000080">
<text x="96.1" y="19">U510D</text>
<text x="26.9" y="39.5">R3820</text>
<text x="26.9" y="41.2">2.2K_J</text>
<text x="35.2" y="39.5">R3821</text>
<text x="35.2" y="41.2">2.2K_J</text>
<text x="71.4" y="36.8">R3819</text>
<text x="76.9" y="36.8">2.37K_F</text>
<text x="74.1" y="44.3">T83</text>
<text x="164.6" y="54.6">R3830</text>
<text x="164.6" y="56">1K_F</text>
<text x="153.7" y="64.2">1uF/10V,X5R</text>
<text x="155.8" y="62.8">C3126</text>
<text x="162.7" y="61.5">R3831</text>
<text x="162.7" y="63.1">2K_F</text>
<text x="173.7" y="62.8">C3127</text>
<text x="173.7" y="64.5">0.1UF/10V,X5R</text>
<text x="231.8" y="72.5">R3985</text>
<text x="231.8" y="73.8">470K_F</text>
<text x="251.9" y="76.6">R3984</text>
<text x="209.9" y="80.7">R3986</text>
<text x="209.9" y="82">10K_F</text>
<text x="227.9" y="80.7">U517</text>
<text x="243.6" y="82">R3827</text>
<text x="243.6" y="83.7">0_J</text>
<text x="251.9" y="78.2">200_F</text>
<text x="64.5" y="86.2">R3844</text>
<text x="64.5" y="84.8">R3843</text>
<text x="65.9" y="88.9">R3845</text>
<text x="70" y="86.2">51_J</text>
<text x="70" y="84.8">62_J</text>
<text x="71.4" y="88.9">51_J</text>
<text x="251.1" y="86.2">C3247</text>
<text x="251.1" y="87.5">0.1UF/10V,X5R</text>
<text x="65.9" y="90.3">R3846</text>
<text x="65.9" y="91.7">R3847</text>
<text x="71.2" y="90.3">51_J</text>
<text x="71.4" y="91.7">51_J</text>
<text x="150.4" y="95.8">R3848</text>
<text x="157.2" y="95.8">C3128</text>
<text x="227.7" y="93.2">G709T1Uf</text>
<text x="243.6" y="94.4">R3826</text>
<text x="150.4" y="97.4">2K_F</text>
<text x="157.2" y="97.4">0.1UF/10V,X5R</text>
<text x="243.6" y="96">NC_0_J</text>
<text x="140" y="105.4">1uF/10V,X5R</text>
<text x="142.1" y="104">C3129</text>
<text x="150.4" y="104">R3849</text>
<text x="150.4" y="105.6">6.8K_J</text>
<text x="96.1" y="113.6">PineView N455</text>
<text x="189.3" y="109.5">220_J</text>
<text x="189.3" y="108.1">R3850</text>
<text x="188" y="115">C3130</text>
<text x="188" y="116.3">0.1UF/10V,X5R</text>
<text x="207.2" y="116.3">10K_J</text>
<text x="207.2" y="115">R3853</text>
<text x="214" y="116.3">10K_J</text>
<text x="214" y="115">R3858</text>
<text x="172.9" y="124.6">C3131</text>
<text x="172.9" y="125.9">2200PF/25V,X7R</text>
<text x="189.3" y="121.8">U511</text>
<text x="101.5" y="127.3">R3851</text>
<text x="101.5" y="128.7">10K_J</text>
<text x="189.3" y="130">G780P81U</text>
<text x="209.9" y="127.3">R3825</text>
<text x="209.9" y="128.7">NC_0_J</text>
<text x="237.3" y="128.7">C3132</text>
<text x="237.3" y="130">27PF/50V,NPO</text>
<text x="248.3" y="128.7">C3133</text>
<text x="248.3" y="130">27PF/50V,NPO</text>
<text x="87.8" y="136.9">R3854</text>
<text x="120.8" y="136.9">Q34</text>
<text x="129" y="136.9">R3856</text>
<text x="209.9" y="135.6">R3807</text>
<text x="209.9" y="136.9">NC_0_J</text>
<text x="240.1" y="134.2">PQ10</text>
<text x="240.1" y="135.6">NC_2N7002</text>
<text x="256.5" y="135.6">R3824</text>
<text x="256.5" y="136.9">NC_0_J</text>
<text x="87.8" y="138.3">1K_J</text>
<text x="101.5" y="139.7">Q33</text>
<text x="101.5" y="141">LMBT3904LT1G</text>
<text x="113.9" y="141">R3855</text>
<text x="113.9" y="142.4">1K_J</text>
<text x="120.8" y="138.3">LMBT3904LT1G</text>
<text x="129" y="138.3">1K_J</text>
</g>
<g font-size="1.2" fill="#004080">
<text x="96.7" y="23.9">LVD_A_CLKM</text>
<text x="130.2" y="23.9">SMI_B</text>
<text x="96.7" y="28">LVD_A_DATAP_0</text>
<text x="96.7" y="29.4">LVD_A_DATAM_1</text>
<text x="96.7" y="26.6">LVD_A_DATAM_0</text>
<text x="96.7" y="25.3">LVD_A_CLKP</text>
<text x="128.9" y="26.6">FERR_B</text>
<text x="129.1" y="25.3">A20M_B</text>
<text x="129.8" y="29.4">LINT10</text>
<text x="129.8" y="28">LINT00</text>
<text x="96.7" y="32.1">LVD_A_DATAM_2</text>
<text x="96.7" y="30.8">LVD_A_DATAP_1</text>
<text x="96.7" y="33.5">LVD_A_DATAP_2</text>
<text x="127.5" y="32.1">STPCLK_B</text>
<text x="128.4" y="30.8">IGNNE_B</text>
<text x="96.7" y="37.6">LVD_IBG</text>
<text x="96.7" y="40.3">LVD_VREFH</text>
<text x="96.7" y="41.7">LVD_VREFL</text>
<text x="96.7" y="39">LVD_VBG</text>
<text x="127.3" y="36.2">DPRSTP_B</text>
<text x="128.2" y="37.6">DPSLP_B</text>
<text x="128.8" y="41.7">PREQ_B</text>
<text x="128.9" y="40.3">PRDY_B</text>
<text x="130" y="39">INIT_B</text>
<text x="96.7" y="44.5">LBKLT_CTL</text>
<text x="96.7" y="45.8">LCTLA_CLK</text>
<text x="96.7" y="43.1">LBKLT_EN</text>
<text x="96.7" y="47.2">LCTLB_CLK</text>
<text x="125.1" y="45.8">THERMTRIP_B</text>
<text x="96.7" y="48.6">LDDC_CLK</text>
<text x="96.7" y="50">LDDC_DATA</text>
<text x="96.7" y="51.3">LVDD_EN</text>
<text x="126.1" y="52.7">PROCHOT_B</text>
<text x="124.5" y="54.1">CPUPWRGOOD</text>
<text x="128.9" y="59.6">GTLREF</text>
<text x="128.4" y="60.9">VSS_H27</text>
<text x="96.7" y="71.9">BPM_1B_2</text>
<text x="96.7" y="70.5">BPM_1B_1</text>
<text x="96.7" y="69.2">BPM_1B_0</text>
<text x="127.5" y="67.8">RSVD_E17</text>
<text x="128.3" y="66.4">RSVD_L6</text>
<text x="129.7" y="70.5">BCLKN</text>
<text x="129.7" y="71.9">BCLKP</text>
<text x="96.7" y="73.3">BPM_1B_3</text>
<text x="96.7" y="77.4">BPM_2_1#/RSVD</text>
<text x="96.7" y="76">BPM_2_0#/RSVD</text>
<text x="129.3" y="77.4">BSEL_2</text>
<text x="129.3" y="76">BSEL_1</text>
<text x="129.3" y="74.6">BSEL_0</text>
<text x="96.7" y="80.1">BPM_2_3#/RSVD</text>
<text x="96.7" y="78.8">BPM_2_2#/RSVD</text>
<text x="130.4" y="82.9">VID_2</text>
<text x="130.4" y="81.5">VID_1</text>
<text x="130.4" y="80.1">VID_0</text>
<text x="96.7" y="89.7">TCK</text>
<text x="96.7" y="88.3">TDO</text>
<text x="96.7" y="87">TDI</text>
<text x="96.7" y="85.6">RSVD_G5</text>
<text x="130.4" y="88.3">VID_6</text>
<text x="130.4" y="87">VID_5</text>
<text x="130.4" y="84.2">VID_3</text>
<text x="130.4" y="85.6">VID_4</text>
<text x="228.4" y="87">GND</text>
<text x="228.4" y="89.7">OT#</text>
<text x="228.4" y="84.2">SET</text>
<text x="232" y="89.7">HYST</text>
<text x="232.7" y="84.2">VCC</text>
<text x="96.7" y="92.5">TRST_B</text>
<text x="96.7" y="91.1">TMS</text>
<text x="127.4" y="95.2">RSVD_D18</text>
<text x="127.4" y="93.9">RSVD_H13</text>
<text x="127.4" y="92.5">RSVD_D20</text>
<text x="128.3" y="91.1">RSVD_L7</text>
<text x="96.7" y="98">THRMDC_1</text>
<text x="96.7" y="96.6">THRMDA_1</text>
<text x="125.2" y="99.3">RSVD_TP_D19</text>
<text x="125.9" y="98">RSVD_TP_K9</text>
<text x="127.2" y="100.7">EXTBGREF</text>
<text x="96.7" y="108.9">RSVD_C30</text>
<text x="96.7" y="110.3">RSVD_D31</text>
<text x="190" y="124">VDD</text>
<text x="190" y="125.4">D+</text>
<text x="195.7" y="125.4">SDA</text>
<text x="195.9" y="124">SCL</text>
<text x="190" y="126.8">D-</text>
<text x="190" y="128.1">THERM# GND</text>
<text x="193.6" y="126.8">ALERT#</text>
</g>
<text font-size="1.2" fill="#004000" x="166" y="118.9">0622 change to TI,TMP411</text>
<g font-size="1">
<text x="28.8" y="1">5</text>
<text x="83.7" y="1">4</text>
<text x="138.6" y="1">3</text>
<text x="193.4" y="1">2</text>
<text x="248.3" y="1">1</text>
<text x=".4" y="28">D</text>
<text x="276.1" y="28">D</text>
<text x=".4" y="79.4">C</text>
<text x="276.1" y="79.4">C</text>
<text x=".4" y="130.9">B</text>
<text x="276.1" y="130.9">B</text>
<text x=".4" y="182.3">A</text>
<text x="276.1" y="182.3">A</text>
<text x="28.8" y="208.2">5</text>
<text x="83.7" y="208.2">4</text>
<text x="138.6" y="208.2">3</text>
<text x="193.4" y="208.2">2</text>
<text x="248.3" y="208.2">1</text>
</g>
<g font-size="1" fill="#f00">
<text x="82.6" y="23.1">MCH_LVDS_CLKAN</text>
<text x="138.8" y="23.1">H_SMI#</text>
<text x="82.6" y="25.8">MCH_LVDS_YAN0</text>
<text x="82.6" y="24.4">MCH_LVDS_CLKAP</text>
<text x="82.6" y="27.2">MCH_LVDS_YAP0</text>
<text x="82.6" y="29.9">MCH_LVDS_YAP1</text>
<text x="82.6" y="28.5">MCH_LVDS_YAN1</text>
<text x="138.8" y="25.8">H_FERR#</text>
<text x="138.8" y="24.4">H_A20M#</text>
<text x="138.8" y="27.2">H_INTR</text>
<text x="138.8" y="29.9">H_IGNNE#</text>
<text x="138.8" y="28.5">H_NMI</text>
<text x="82.6" y="31.3">MCH_LVDS_YAN2</text>
<text x="82.6" y="32.6">MCH_LVDS_YAP2</text>
<text x="138.8" y="31.3">H_STPCLK#</text>
<text x="138.8" y="35.4">H_DPRSTP#</text>
<text x="85.4" y="36.8">LVD_IBG</text>
<text x="138.8" y="36.8">H_DPSLP#</text>
<text x="138.8" y="38.1">H_INIT#</text>
<text x="52.4" y="47.7">L_DDC_CLK</text>
<text x="82.6" y="42.2">LVDS_BKLTEN</text>
<text x="82.6" y="47.7">L_DDC_CLK</text>
<text x="138.8" y="45">PM_THRMTRIP#</text>
<text x="52.4" y="49.1">L_DDC_DATA</text>
<text x="82.6" y="49.1">L_DDC_DATA</text>
<text x="82.6" y="50.5">LVDS_VDDEN</text>
<text x="138.8" y="53.2">H_PWRGD</text>
<text x="138.8" y="58.7">CPU_GTLREF</text>
<text x="138.8" y="69.7">CLK_CPU_BCLK#</text>
<text x="138.8" y="71.1">CLK_CPU_BCLK</text>
<text x="138.8" y="73.8">CPU_BSEL0</text>
<text x="138.8" y="76.5">CPU_BSEL2</text>
<text x="138.8" y="75.2">CPU_BSEL1</text>
<text x="138.8" y="79.3">CPU_VID0</text>
<text x="138.8" y="82">CPU_VID2</text>
<text x="138.8" y="80.6">CPU_VID1</text>
<text x="138.8" y="83.4">CPU_VID3</text>
<text x="82.6" y="84.8">CPU_RSVD_0</text>
<text x="84" y="86.1">H_TDI</text>
<text x="84" y="88.9">H_TCK</text>
<text x="138.8" y="86.1">CPU_VID5</text>
<text x="138.8" y="84.8">CPU_VID4</text>
<text x="138.8" y="87.5">CPU_VID6</text>
<text x="82.6" y="95.7">H_THERMDA</text>
<text x="84" y="90.3">H_TMS</text>
<text x="84" y="91.6">H_TRST_N</text>
<text x="82.6" y="97.1">H_THERMDC</text>
<text x="138.8" y="99.9">EXTBGREF</text>
</g>
<g font-size="1" fill="#00f">
<text x="110.3" y="18.4">PINEVIEW_M</text>
<text x="116.4" y="28.9" transform="rotate(-90 116.4 28.9)">ICH</text>
<text x="172.9" y="35.1">H_DPRSTP#</text>
<text x="110.6" y="39.5" transform="rotate(-90 110.6 39.5)">LVDS</text>
<text x="172.9" y="36.5">This Daisy-Chain CMOS</text>
<text x="172.9" y="37.6">topology should be routed</text>
<text x="172.9" y="38.7">from Tiger Point to Intel</text>
<text x="172.9" y="39.8">MVP-6, then to Pineview-M</text>
<text x="172.9" y="40.9">processor (in this order</text>
<text x="172.9" y="42">exactly).</text>
<text x="182.5" y="61.2">Voltage divider</text>
<text x="182.5" y="62.3">should be</text>
<text x="182.5" y="63.4">placed within</text>
<text x="182.5" y="64.5">0.5” of</text>
<text x="182.5" y="65.6">processor pin.</text>
<text x="115.2" y="75.2" transform="rotate(-90 115.2 75.2)">CPU</text>
<text x="156.4" y="102.3">Voltage divider</text>
<text x="156.4" y="103.4">should be</text>
<text x="156.4" y="104.5">placed within</text>
<text x="156.4" y="105.6">0.5” of</text>
<text x="156.4" y="106.7">processor pin.</text>
</g>
</svg>
